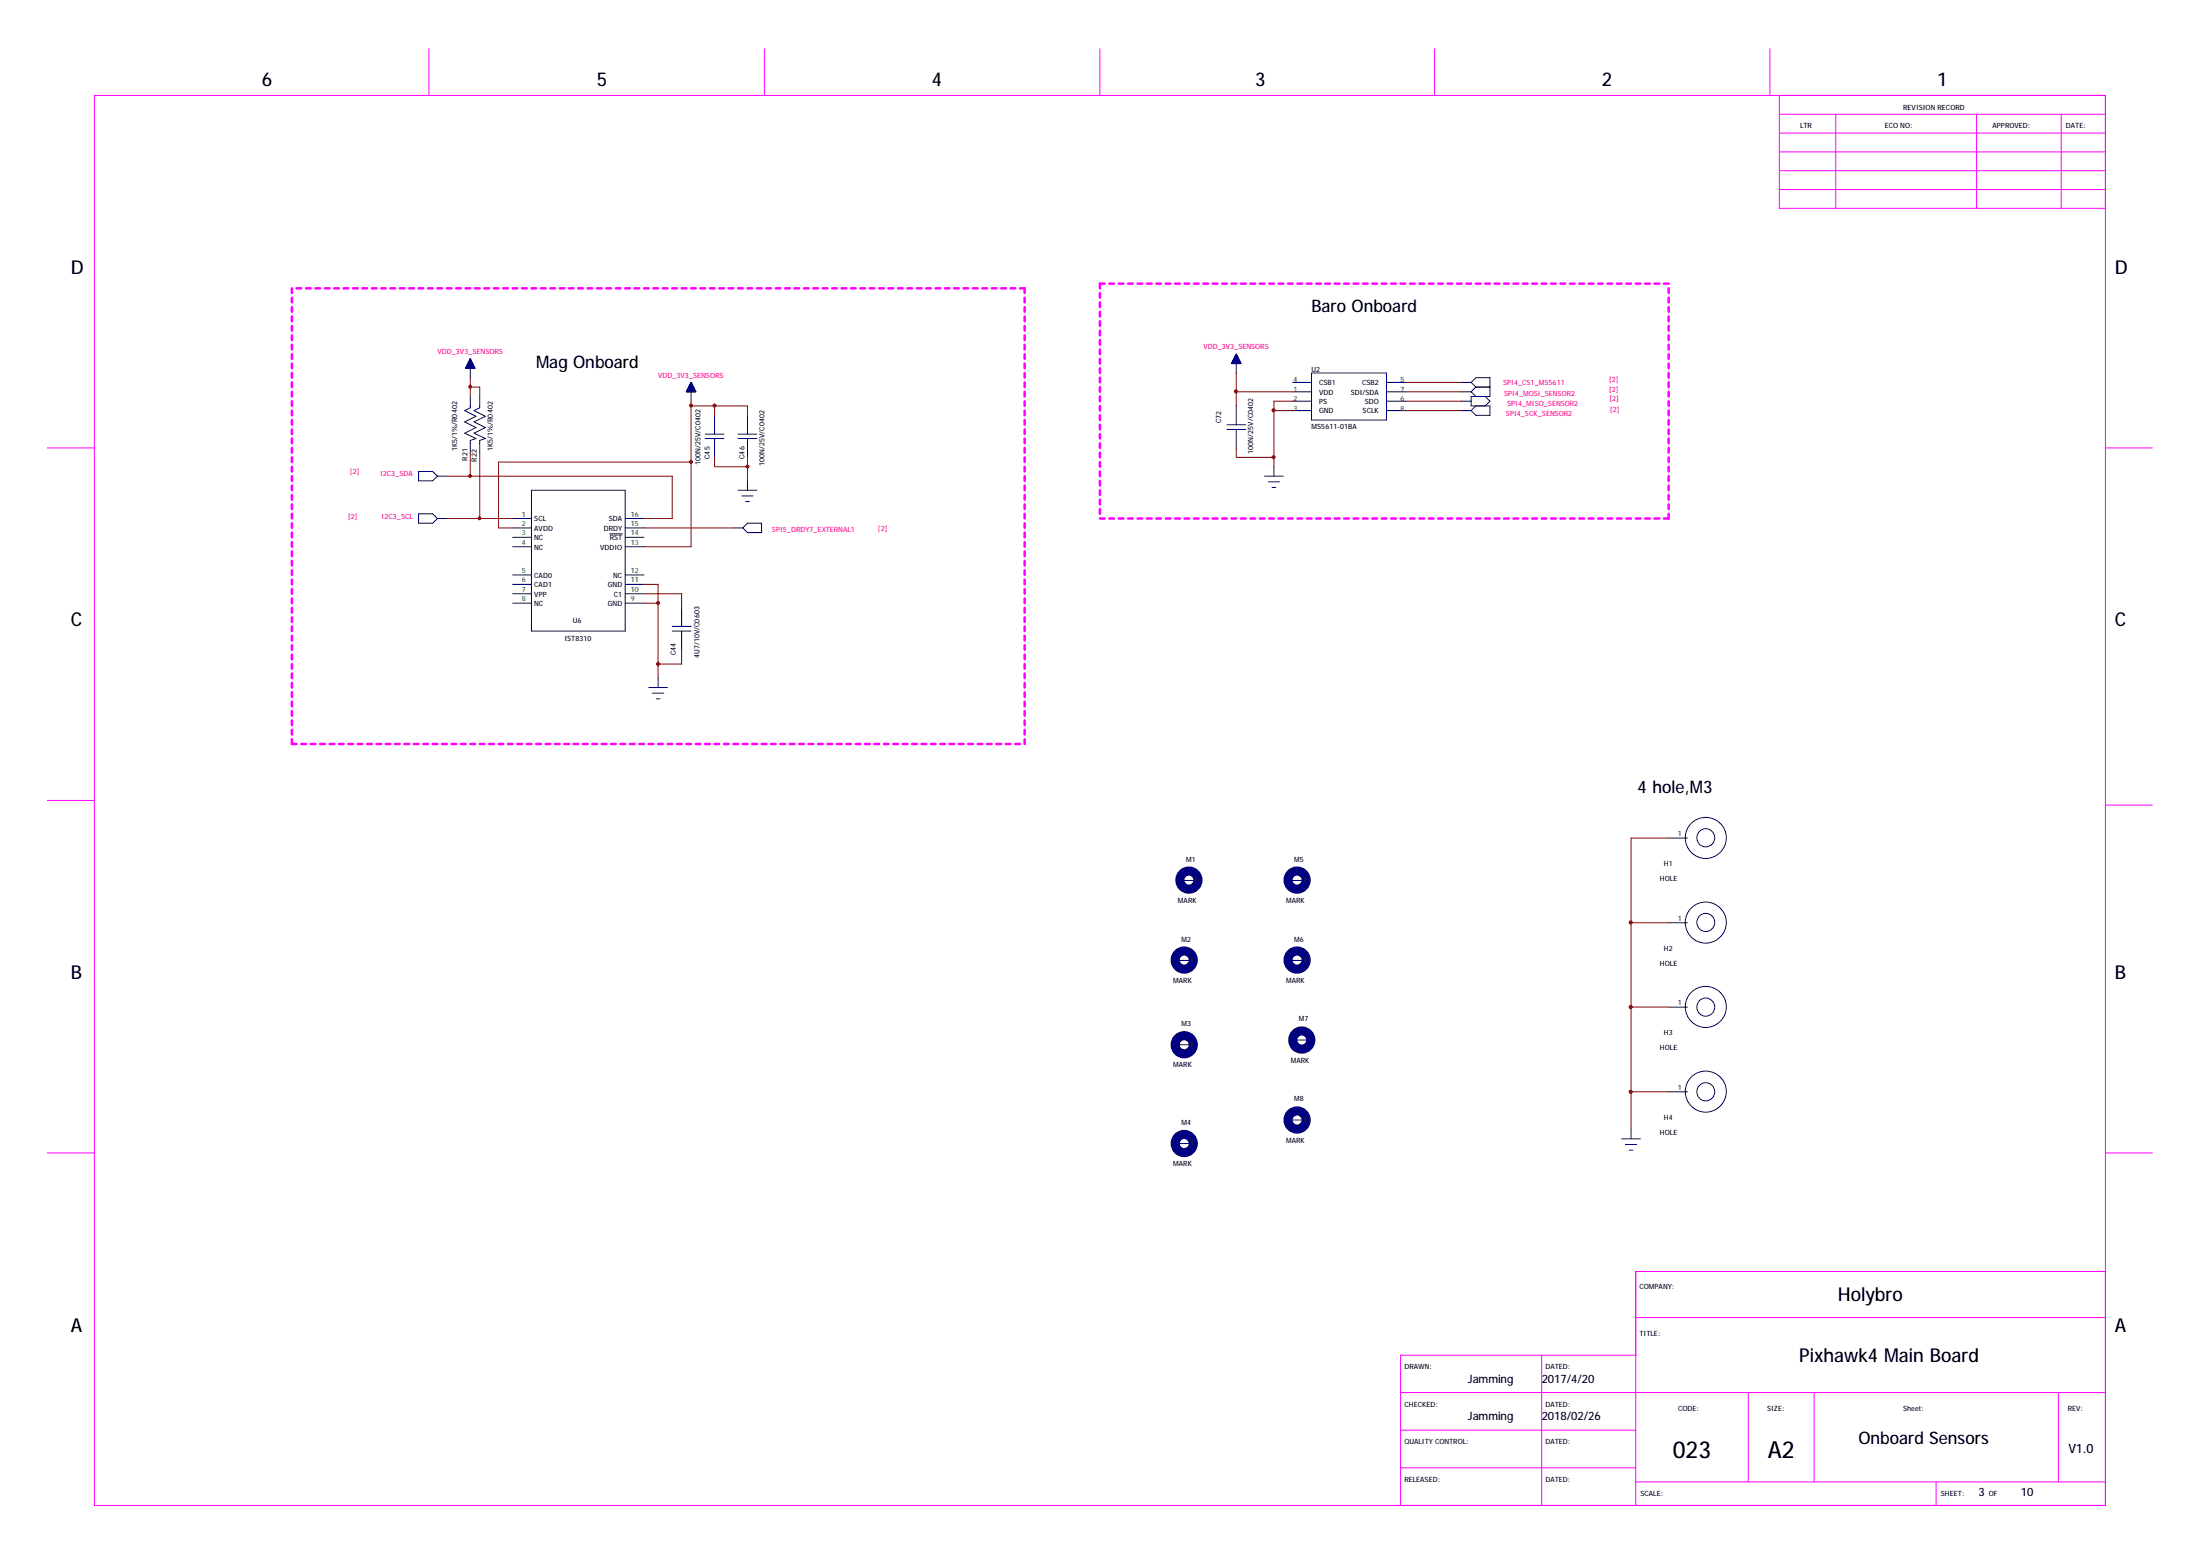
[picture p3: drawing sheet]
<svg xmlns="http://www.w3.org/2000/svg" width="297mm" height="210mm" viewBox="0 0 297 210" stroke-linecap="round" stroke-linejoin="round" font-family="sans-serif">
<g fill="none" stroke="#000080" stroke-width=".14">
<path d="M62.9 49.7h1.2M62.9 49.6h1.2M62.9 49.6v.1M62.9 49.5h1.2v.2M62.9 49.5v.2M63 49.5h1M63 49.4h1M63 49.7v-.3h1v.3M63.1 49.3h.8M63.1 49.2h.8v.5M63.1 49.2v.5M63.2 49.2h.6"/>
<path d="M63.2 49.1h.6M63.2 49.1v.6M63.2 49h.6v.7M63.2 49v.7M63.2 49h.6M63.3 48.9h.4M63.3 48.9h.4v.8M63.3 48.8v.9M63.3 48.8h.4M63.4 48.7h.2v1M63.4 48.6v1.1M63.4 48.7h.2"/>
<path d="M63.4 48.6h.2M63.4 48.5v1.2M63.5 48.6h.1M63.5 48.5v1.2M63.5 48.4v1.3M63.5 48.4v2.6M63.5 53.5v1.5l-.8 .4 1.6 .8-1.6 .8 1.6 .7-1.6 .8 1.6 .7-.8 .3v1.6M63.5 48.4l.6 1.3h-1.2zM63.6 48.6v1.1M63.7 48.7h-.4v1M63.7 48.8v.9M63.8 49.1v.6"/>
<path d="M63.9 49.2h-.8v.5M63.9 49.3v.4M64.1 49.6v.1M64.8 53.5v1.5l-.8 .4 1.5 .8-1.5 .8 1.5 .7-1.5 .8 1.5 .7-.7 .3v1.6M92.7 52.9v-.1h1.2v.1M92.8 52.8h1.1M92.8 52.7h1.1v.2M92.8 52.7v.2M92.8 52.7h1.1M92.8 52.6h1v.3M92.8 52.6v.3M92.8 52.5h1"/>
<path d="M92.9 52.9v-.4h.9v.4M92.9 52.5h.9M92.9 52.4h.8v.5M93 52.9v-.6h.7v.6M93 52.3h.6M93 52.2h.6v.7M93 52.2v.7M93 52.2h.6M93 52.1h.6v.8M93 52v.9M93.1 52h.5M93.1 52h.4v.9"/>
<path d="M93.2 51.9h.3v1M93.2 51.8h.2v1.1M93.2 51.7v1.2M93.3 51.7h.1M93.3 51.7h.1v1.2M93.3 51.7v1.2M93.3 51.6l-.6 1.3h1.2M93.3 51.6v2.6M93.3 51.6l.6 1.3M93.4 51.9h-.2v1M93.5 52h-.4v.9M93.7 52.4h-.8v.5"/>
<path d="M95.2 59.2h2.5M95.2 58.6h2.5M96.5 56.1v2.5M96.5 59.2v2.5M99.7 59.2h2.5M99.7 58.6h2.5M100.9 56.1v2.5M100.9 59.2v2.5M165.7 58h2.5M165.7 57.3h2.5M166.3 49.1v-.1h1.2v.1M166.3 49h1.2"/>
<path d="M166.4 48.9h1.1v.2M166.4 48.8h1v.3M166.4 48.7h1M166.4 48.8v.3M166.5 49.1v-.4h.9v.4M166.5 48.7h.8M166.5 48.6h.8v.5M166.5 48.6v.5M166.5 48.6h.8M166.5 49.1v-.6h.8v.6M166.6 48.4h.7M166.6 48.4h.6v.7"/>
<path d="M166.7 48.3h.5v.8M166.7 48.2h.4v.9M166.7 48.1v1M166.8 48.1h.3M166.8 48.1h.2v1M166.8 48.1v1M166.8 48.1h.2M166.8 48h.2v1.1M166.8 47.9v1.2M166.8 47.9h.2M166.9 47.9h.1v1.2M166.9 47.8v2.5"/>
<path d="M166.9 54.8v2.5M166.9 58v2.5M166.9 47.8l.7 1.3h-1.3M166.9 47.8l-.6 1.3M166.9 47.9v1.2M167.1 48.2h-.4v.9M167.2 48.4h-.6v.7M167.4 48.9h-1v.2M174.5 51.6h2.6M174.5 55.4h2.6M174.5 54.2h2.6M174.5 52.9h2.6"/>
<path d="M177.1 50.3h10.1v6.4h-10.1zM187.2 51.6h2.5M187.2 55.4h2.5M187.2 54.2h2.5M187.2 52.9h2.5M197.4 51.6h1.2M197.4 55.4h1.2M197.4 54.2h1.2M197.4 52.9h1.2M198.6 51.6l.7 .7M198.6 51.6l.7-.6h1.9v2.5h-2.6v1.3h2.6v1.3h-1.9l-.7-.7M198.6 52.9l.7 .6"/>
<path d="M199.3 52.3h1.9M199.3 52.3l-.7 .6M199.3 54.8l-.7 .6M200.5 53.5l.7 .7-.7 .6M56.5 69.4h1.9l.7 .6-.7 .6h-1.9zM56.5 63.6h1.9l.7 .7-.7 .6h-1.9zM59.1 70h1.2M59.1 64.3h1.2M69.2 70h2.6M69.2 71.3h2.6M69.2 72.5h2.6M69.2 73.8h2.6"/>
<path d="M69.2 77.6h2.6M69.2 78.9h2.6M71.8 66.2h12.6v19h-12.6zM84.4 70h2.6M84.4 71.3h2.6M84.4 72.5h2.6M84.4 73.8h2.6M84.4 77.6h2.6M84.4 78.9h2.6M99 71.3h1.3M99.7 66.2h2.5M100.2 66.9h1.5"/>
<path d="M100.7 67.7h.5M100.9 64.9v1.3M100.9 70.6h1.9v1.3h-1.9l-.6-.6zM170.7 64.3h2.6M171.2 65h1.6M171.7 65.8h.6M172 63v1.3M69.2 80.2h2.6M69.2 81.4h2.6M84.4 80.2h2.6M84.4 81.4h2.6M87.6 92.8h2.5"/>
<path d="M88.1 93.6h1.5M88.6 94.3h.5M88.9 91.5v1.3M90.8 85.2h2.5M90.8 84.6h2.5M92 82.1v2.5M92 85.2v2.5M159.3 118.8h2.5M173.9 118.8h2.5M225.3 113.1h2.5M158.7 129.6h2.5M173.9 129.6h2.5"/>
<path d="M225.3 124.6h2.5M225.3 135.9h2.5M158.7 141h2.5M158.7 154.4h2.5M173.9 151.2h2.5M174.5 140.4h2.6M218.9 153.7h2.6M219.5 154.5h1.5M220 155.3h.5M220.2 152.5v1.2M225.3 147.4h2.5"/>
<circle cx="230.3" cy="113.1" r="1.22"/>
<circle cx="230.3" cy="113.1" r="2.77"/>
<circle cx="230.3" cy="124.5" r="1.22"/>
<circle cx="230.3" cy="135.9" r="1.22"/>
<circle cx="230.3" cy="124.5" r="2.77"/>
<circle cx="230.3" cy="135.9" r="2.77"/>
<circle cx="230.3" cy="147.4" r="1.22"/>
<circle cx="230.3" cy="147.3" r="2.77"/>
</g>
<g fill="none" stroke="#000080" stroke-width="1.2">
<circle cx="160.5" cy="118.8" r="1.23"/>
<circle cx="175.1" cy="118.8" r="1.23"/>
<circle cx="159.9" cy="129.6" r="1.23"/>
<circle cx="175.1" cy="129.6" r="1.23"/>
<circle cx="159.9" cy="141" r="1.23"/>
<circle cx="159.9" cy="154.4" r="1.23"/>
<circle cx="175.1" cy="151.2" r="1.23"/>
<circle cx="175.8" cy="140.4" r="1.23"/>
</g>
<g fill="none" stroke="#800000" stroke-width=".14">
<path d="M63.5 51v2.5M63.5 52.3h1.3v1.2M93.3 54.2v19.6h-6.3M93.3 54.8h7.6v1.3M96.5 54.8v1.3M166.9 52.9h7.6M166.9 50.3v4.5M172 55.4h2.5M174.5 54.2h-2.5v8.8M189.7 54.2h7.7M189.7 55.4h7.7M189.7 52.9h7.7"/>
<path d="M189.7 51.6h7.7M60.3 70h8.9M60.3 64.3h30.5v5.7h-3.8M63.5 61.1v3.2M64.8 61.1v8.9M87 78.9h1.9v12.6M87 71.3h12M93.3 62.4h-26v8.9h1.9M96.5 61.7v1.3h4.4M100.9 61.7v3.2M166.9 60.5v1.2h5.1M87 81.4h1.9"/>
<path d="M87 80.2h5v1.9M92 87.7v1.9h-3.1M225.3 113.1h-5.1v39.4M220.2 135.9h5.1M220.2 124.6h5.1M220.2 147.4h5.1"/>
</g>
<g fill="#800000" stroke="#800000" stroke-width=".14">
<path d="M220 135.8h.3l.1 .1-.1 .2-.1 .1-.2-.1z" fill-rule="evenodd"/>
<path d="M220 124.4h.3l.1 .1-.1 .2h-.1h-.2z" fill-rule="evenodd"/>
<path d="M220 147.2h.3l.1 .2-.1 .1-.1 .1-.2-.1z" fill-rule="evenodd"/>
<path d="M63.3 64.1h.3v.3h-.1h-.2z" fill-rule="evenodd"/>
<path d="M64.6 69.8h.3v.3l-.2 .1-.1-.1z" fill-rule="evenodd"/>
<path d="M63.3 52.1h.3v.2l-.1 .1-.2-.1z" fill-rule="evenodd"/>
<path d="M88.7 81.3h.3l.1 .1-.1 .1-.1 .1-.2-.1z" fill-rule="evenodd"/>
<path d="M88.7 89.5h.3l.1 .1-.1 .2h-.1h-.2z" fill-rule="evenodd"/>
<path d="M93.1 62.2h.3l.1 .1-.1 .2h-.1h-.2z" fill-rule="evenodd"/>
<path d="M96.3 54.6h.3l.1 .2-.1 .1-.1 .1-.2-.1z" fill-rule="evenodd"/>
<path d="M100.8 62.8h.3v.2v.1l-.2 .1-.1-.1z" fill-rule="evenodd"/>
<path d="M171.8 55.2h.3l.1 .2-.1 .1-.1 .1-.2-.1z" fill-rule="evenodd"/>
<path d="M166.7 52.7h.3l.1 .1-.1 .2-.1 .1-.2-.1z" fill-rule="evenodd"/>
<path d="M171.8 61.6h.3l.1 .1-.1 .1-.1 .1-.2-.1z" fill-rule="evenodd"/>
<path d="M93.1 54.6h.3l.1 .2-.1 .1-.1 .1-.2-.1z" fill-rule="evenodd"/>
</g>
<g fill="none" stroke="#f0f" stroke-width=".14">
<path d="M12.7 12.9h271.6v190.3h-271.6zM57.9 6.6v6.3M103.2 6.6v6.3M148.5 6.6v6.3M193.7 6.6v6.3M239 6.6v6.3M240.2 12.9v15.2h44.1M240.2 15.4h44.1M240.2 18h44.1M247.9 15.4v12.7M266.9 15.4v12.7M278.3 15.4v12.7"/>
<path d="M240.2 20.5h44.1M240.2 23h44.1M240.2 25.6h44.1M6.4 60.5h6.3M284.3 60.5h6.3M6.4 108h6.3M284.3 108.7h6.3M6.4 155.6h6.3M284.3 155.6h6.3M220.9 177.9h63.4M284.3 171.6h-63.4v31.6M189.1 188h95.2"/>
<path d="M189.1 193.1h31.8M189.1 198.1h31.8M208.2 182.9v20.3M220.9 182.9h-31.8v20.3M236.1 188v12M244.9 188v12M277.9 188v12M220.9 200h63.4M261.4 200v3.2"/>
</g>
<g fill="none" stroke="#f0f" stroke-width=".34">
<path d="M39.4 38.9v.7M40 38.9h.7M41.3 38.9h.7M42.6 38.9h.6M43.9 38.9h.6M45.1 38.9h.7M46.4 38.9h.6M47.7 38.9h.6M48.9 38.9h.7M50.2 38.9h.6M51.5 38.9h.6M52.7 38.9h.6"/>
<path d="M54 38.9h.6M55.2 38.9h.7M56.5 38.9h.6M57.8 38.9h.6M59.1 38.9h.6M60.3 38.9h.7M61.6 38.9h.6M62.9 38.9h.6M64.1 38.9h.7M65.4 38.9h.6M66.7 38.9h.6M67.9 38.9h.7"/>
<path d="M69.2 38.9h.6M70.5 38.9h.6M71.8 38.9h.6M73 38.9h.7M74.3 38.9h.6M75.6 38.9h.6M76.8 38.9h.6M78.1 38.9h.6M79.3 38.9h.7M80.6 38.9h.6M81.9 38.9h.6M83.1 38.9h.7"/>
<path d="M84.4 38.9h.6M85.7 38.9h.6M87 38.9h.6M88.2 38.9h.7M89.5 38.9h.6M90.8 38.9h.6M92 38.9h.7M93.3 38.9h.6M94.6 38.9h.6M95.8 38.9h.7M97.1 38.9h.6M98.4 38.9h.6"/>
<path d="M99.7 38.9h.6M100.9 38.9h.7M102.2 38.9h.6M103.5 38.9h.6M104.7 38.9h.7M106 38.9h.6M107.3 38.9h.6M108.5 38.9h.7M109.8 38.9h.6M111.1 38.9h.6M112.4 38.9h.6M113.6 38.9h.7"/>
<path d="M114.9 38.9h.6M116.2 38.9h.6M117.4 38.9h.7M118.7 38.9h.6M120 38.9h.6M121.2 38.9h.7M122.5 38.9h.6M123.8 38.9h.6M125.1 38.9h.6M126.3 38.9h.7M127.6 38.9h.6M128.8 38.9h.7"/>
<path d="M130.1 38.9h.6M131.4 38.9h.6M132.6 38.9h.7M133.9 38.9h.6M135.2 38.9h.6M136.4 38.9h.7M137.7 38.9h.6v.7M148.5 39.6v.6M149.1 38.3h-.6v.6M149.8 38.3h.6M151 38.3h.7M152.3 38.3h.7"/>
<path d="M153.6 38.3h.6M154.9 38.3h.6M156.1 38.3h.7M157.4 38.3h.6M158.7 38.3h.6M159.9 38.3h.7M161.2 38.3h.6M162.5 38.3h.6M163.7 38.3h.7M165 38.3h.7M166.3 38.3h.6M167.6 38.3h.6"/>
<path d="M168.8 38.3h.7M170.1 38.3h.6M171.4 38.3h.6M172.6 38.3h.7M173.9 38.3h.6M175.2 38.3h.6M176.4 38.3h.7M177.7 38.3h.7M178.9 38.3h.7M180.2 38.3h.6M181.5 38.3h.6M182.8 38.3h.6"/>
<path d="M184 38.3h.7M185.3 38.3h.6M186.6 38.3h.6M187.8 38.3h.7M189.1 38.3h.6M190.4 38.3h.6M191.6 38.3h.7M192.9 38.3h.6M194.2 38.3h.6M195.5 38.3h.6M196.7 38.3h.7M198 38.3h.6"/>
<path d="M199.3 38.3h.6M200.5 38.3h.7M201.8 38.3h.6M203.1 38.3h.6M204.3 38.3h.7M205.6 38.3h.6M206.9 38.3h.6M208.2 38.3h.6M209.4 38.3h.7M210.7 38.3h.6M212 38.3h.6M213.2 38.3h.7"/>
<path d="M214.5 38.3h.6M215.8 38.3h.6M217 38.3h.7M218.3 38.3h.6M219.6 38.3h.6M220.9 38.3h.6M222.1 38.3h.7M223.4 38.3h.6M224.7 38.3h.6M225.3 38.9v.7M39.4 40.2v.6M39.4 41.5v.6"/>
<path d="M39.4 42.7v.7M39.4 44v.6M39.4 45.3v.6M39.4 46.5v.7M39.4 47.8v.6M39.4 49.1v.6M39.4 50.3v.7M39.4 51.6v.7M39.4 52.9v.6M39.4 54.2v.6M39.4 55.4v.7M39.4 56.7v.6"/>
<path d="M39.4 58v.6M39.4 59.2v.6M138.3 40.2v.6M138.3 41.5v.6M138.3 42.7v.7M138.3 44v.6M138.3 45.3v.6M138.3 46.5v.7M138.3 47.8v.6M138.3 49.1v.6M138.3 50.3v.7M138.3 51.6v.7"/>
<path d="M138.3 52.9v.6M138.3 54.2v.6M138.3 55.4v.7M138.3 56.7v.6M138.3 58v.6M138.3 59.2v.6M148.5 40.8v.7M148.5 42.1v.6M148.5 43.4v.6M148.5 44.6v.7M148.5 45.9v.6M148.5 47.2v.6"/>
<path d="M148.5 48.4v.7M148.5 49.7v.6M148.5 51v.6M148.5 52.3v.6M148.5 53.5v.7M148.5 54.8v.6M148.5 56.1v.6M148.5 57.3v.7M148.5 58.6v.6M148.5 59.8v.7M225.3 40.2v.6M225.3 41.5v.6"/>
<path d="M225.3 42.7v.7M225.3 44v.6M225.3 45.3v.6M225.3 46.5v.7M225.3 47.8v.6M225.3 49.1v.6M225.3 50.3v.7M225.3 51.6v.7M225.3 52.9v.6M225.3 54.2v.6M225.3 55.4v.7M225.3 56.7v.6"/>
<path d="M225.3 58v.6M225.3 59.2v.6M39.4 60.5v.6M39.4 61.7v.7M39.4 63v.6M39.4 64.3v.6M39.4 65.5v.7M39.4 66.8v.7M39.4 68.1v.6M39.4 69.4v.6M39.4 70.6v.7M39.4 71.9v.6"/>
<path d="M39.4 73.2v.6M39.4 74.4v.7M39.4 75.7v.6M39.4 77v.6M39.4 78.2v.7M39.4 79.5v.7M138.3 60.5v.6M138.3 61.7v.7M138.3 63v.6M138.3 64.3v.6M138.3 65.5v.7M138.3 66.8v.7"/>
<path d="M138.3 68.1v.6M138.3 69.4v.6M138.3 70.6v.7M138.3 71.9v.6M138.3 73.2v.6M138.3 74.4v.7M138.3 75.7v.6M138.3 77v.6M138.3 78.2v.7M138.3 79.5v.7M148.5 61.1v.6M148.5 62.4v.6"/>
<path d="M148.5 63.6v.7M148.5 64.9v.6M148.5 66.2v.6M148.5 67.5v.6M148.5 68.7v.7M148.5 70h.6M149.8 70h.6M151 70h.7M152.3 70h.7M153.6 70h.6M154.9 70h.6M156.1 70h.7"/>
<path d="M157.4 70h.6M158.7 70h.6M159.9 70h.7M161.2 70h.6M162.5 70h.6M163.7 70h.7M165 70h.7M166.3 70h.6M167.6 70h.6M168.8 70h.7M170.1 70h.6M171.4 70h.6"/>
<path d="M172.6 70h.7M173.9 70h.6M175.2 70h.6M176.4 70h.7M177.7 70h.7M178.9 70h.7M180.2 70h.6M181.5 70h.6M182.8 70h.6M184 70h.7M185.3 70h.6M186.6 70h.6"/>
<path d="M187.8 70h.7M189.1 70h.6M190.4 70h.6M191.6 70h.7M192.9 70h.6M194.2 70h.6M195.5 70h.6M196.7 70h.7M198 70h.6M199.3 70h.6M200.5 70h.7M201.8 70h.6"/>
<path d="M203.1 70h.6M204.3 70h.7M205.6 70h.6M206.9 70h.6M208.2 70h.6M209.4 70h.7M210.7 70h.6M212 70h.6M213.2 70h.7M214.5 70h.6M215.8 70h.6M217 70h.7"/>
<path d="M218.3 70h.6M219.6 70h.6M220.9 70h.6M222.1 70h.7M223.4 70h.6M225.3 69.4v.6h-.6M225.3 60.5v.6M225.3 61.7v.7M225.3 63v.6M225.3 64.3v.6M225.3 65.5v.7M225.3 66.8v.7"/>
<path d="M225.3 68.1v.6M39.4 80.8v.6M39.4 82.1v.6M39.4 83.3v.7M39.4 84.6v.6M39.4 85.8v.7M39.4 87.1v.6M39.4 88.4v.6M39.4 89.6v.7M39.4 90.9v.6M39.4 92.2v.6M39.4 93.4v.7"/>
<path d="M39.4 94.7v.6M39.4 96v.6M39.4 97.3v.6M39.4 98.5v.7M39.4 99.8v.6h.6M138.3 80.8v.6M138.3 82.1v.6M138.3 83.3v.7M138.3 84.6v.6M138.3 85.8v.7M138.3 87.1v.6M138.3 88.4v.6"/>
<path d="M138.3 89.6v.7M138.3 90.9v.6M138.3 92.2v.6M138.3 93.4v.7M138.3 94.7v.6M138.3 96v.6M138.3 97.3v.6M138.3 98.5v.7M138.3 99.8v.6M40.7 100.4h.6M42 100.4h.6M43.2 100.4h.7"/>
<path d="M44.5 100.4h.6M45.8 100.4h.6M47 100.4h.7M48.3 100.4h.6M49.6 100.4h.6M50.8 100.4h.7M52.1 100.4h.6M53.3 100.4h.7M54.6 100.4h.6M55.9 100.4h.6M57.1 100.4h.7M58.4 100.4h.7"/>
<path d="M59.7 100.4h.6M61 100.4h.6M62.2 100.4h.7M63.5 100.4h.6M64.8 100.4h.6M66 100.4h.7M67.3 100.4h.6M68.6 100.4h.6M69.8 100.4h.7M71.1 100.4h.7M72.4 100.4h.6M73.7 100.4h.6"/>
<path d="M74.9 100.4h.7M76.2 100.4h.6M77.4 100.4h.7M78.7 100.4h.6M80 100.4h.6M81.2 100.4h.7M82.5 100.4h.6M83.8 100.4h.6M85 100.4h.7M86.3 100.4h.7M87.6 100.4h.6M88.9 100.4h.6"/>
<path d="M90.1 100.4h.7M91.4 100.4h.6M92.7 100.4h.6M93.9 100.4h.7M95.2 100.4h.6M96.5 100.4h.6M97.7 100.4h.7M99 100.4h.7M100.3 100.4h.6M101.6 100.4h.6M102.8 100.4h.7M104.1 100.4h.6"/>
<path d="M105.4 100.4h.6M106.6 100.4h.7M107.9 100.4h.6M109.2 100.4h.6M110.4 100.4h.7M111.7 100.4h.7M113 100.4h.6M114.3 100.4h.6M115.5 100.4h.7M116.8 100.4h.6M118.1 100.4h.6M119.3 100.4h.7"/>
<path d="M120.6 100.4h.6M121.9 100.4h.6M123.1 100.4h.7M124.4 100.4h.7M125.7 100.4h.6M127 100.4h.6M128.2 100.4h.6M129.5 100.4h.6M130.7 100.4h.7M132 100.4h.6M133.3 100.4h.6M134.5 100.4h.7"/>
<path d="M135.8 100.4h.6M137.1 100.4h.6"/>
</g>
<path d="M82.3 72.1h1.7" fill="none" stroke="#000" stroke-width=".14"/>
<g font-size="3.2">
<text x="225.8" y="196.8">023</text>
<text x="238.7" y="196.8">A2</text>
</g>
<g font-size="2.6">
<text x="35.3" y="11.6">6</text>
<text x="80.6" y="11.6">5</text>
<text x="125.8" y="11.6">4</text>
<text x="169.5" y="11.6">3</text>
<text x="216.3" y="11.6">2</text>
<text x="261.5" y="11.6">1</text>
<text x="9.6" y="37">D</text>
<text x="285.5" y="37">D</text>
<text x="9.6" y="84.6">C</text>
<text x="285.5" y="84.6">C</text>
<text x="9.6" y="132.2">B</text>
<text x="285.5" y="132.2">B</text>
<text x="9.6" y="179.8">A</text>
<text x="248.2" y="175.7">Holybro</text>
<text x="285.5" y="179.8">A</text>
<text x="242.9" y="183.9">Pixhawk4 Main Board</text>
</g>
<g font-size="2.3">
<text x="177.1" y="42.1">Baro Onboard</text>
<text x="72.4" y="49.7">Mag Onboard</text>
<text x="221.1" y="107">4 hole,M3</text>
<text x="250.9" y="195">Onboard Sensors</text>
</g>
<text font-size="1.7" x="279.3" y="196.1">V1.0</text>
<g font-size="1.6">
<text x="198.2" y="186.7">Jamming</text>
<text x="198.2" y="191.7">Jamming</text>
<text x="208.2" y="186.7">2017/4/20</text>
<text x="208.2" y="191.7">2018/02/26</text>
<text x="267.1" y="201.9">3</text>
<text x="272.8" y="201.9">10</text>
</g>
<g font-size="1">
<text x="243" y="17.3">LTR</text>
<text x="254.5" y="17.3">ECO NO:</text>
<text x="257" y="14.8">REVISION RECORD</text>
<text x="269" y="17.3">APPROVED:</text>
<text x="278.9" y="17.3">DATE:</text>
<text x="177.1" y="50.3">U2</text>
<text x="178.1" y="52">CSB1</text>
<text x="178.1" y="53.3">VDD</text>
<text x="182.4" y="53.3">SDI/SDA</text>
<text x="183.9" y="52">CSB2</text>
<text x="164.9" y="57.2" transform="rotate(-90 164.9 57.2)">C72</text>
<text x="177.1" y="58">MS5611-01BA</text>
<text x="178.1" y="55.8">GND</text>
<text x="178.1" y="54.5">PS</text>
<text x="184" y="55.8">SCLK</text>
<text x="184.3" y="54.5">SDO</text>
<text x="61.7" y="60.9" transform="rotate(-90 61.7 60.9)">1K5/1%/R0402</text>
<text x="63.1" y="62.2" transform="rotate(-90 63.1 62.2)">R21</text>
<text x="64.4" y="62.3" transform="rotate(-90 64.4 62.3)">R22</text>
<text x="66.5" y="60.9" transform="rotate(-90 66.5 60.9)">1K5/1%/R0402</text>
<text x="94.6" y="62.8" transform="rotate(-90 94.6 62.8)">100N/25V/C0402</text>
<text x="95.8" y="61.9" transform="rotate(-90 95.8 61.9)">C45</text>
<text x="100.5" y="61.9" transform="rotate(-90 100.5 61.9)">C46</text>
<text x="103.2" y="62.9" transform="rotate(-90 103.2 62.9)">100N/25V/C0402</text>
<text x="169.2" y="61.3" transform="rotate(-90 169.2 61.3)">100N/25V/C0402</text>
<text x="72.1" y="70.4">SCL</text>
<text x="72.1" y="71.6">AVDD</text>
<text x="81.5" y="71.6">DRDY</text>
<text x="82.2" y="70.4">SDA</text>
<text x="72.1" y="72.9">NC</text>
<text x="72.1" y="74.2">NC</text>
<text x="72.1" y="78">CAD0</text>
<text x="81" y="74.2">VDDIO</text>
<text x="82.3" y="72.9">RST</text>
<text x="82.8" y="78">NC</text>
<text x="72.1" y="79.3">CAD1</text>
<text x="72.1" y="80.5">VPP</text>
<text x="72.1" y="81.8">NC</text>
<text x="82.1" y="81.8">GND</text>
<text x="82.1" y="79.3">GND</text>
<text x="82.9" y="80.5">C1</text>
<text x="76.2" y="86.6">IST8310</text>
<text x="77.3" y="84.1">U6</text>
<text x="91.3" y="88.4" transform="rotate(-90 91.3 88.4)">C44</text>
<text x="94.4" y="88.8" transform="rotate(-90 94.4 88.8)">4U7/10V/C0603</text>
<text x="160.1" y="116.3">M1</text>
<text x="174.8" y="116.3">M5</text>
<text x="224.1" y="119">HOLE</text>
<text x="224.7" y="116.9">H1</text>
<text x="159" y="121.9">MARK</text>
<text x="173.7" y="121.9">MARK</text>
<text x="159.5" y="127.1">M2</text>
<text x="174.8" y="127.1">M6</text>
<text x="224.1" y="130.4">HOLE</text>
<text x="224.7" y="128.4">H2</text>
<text x="158.4" y="132.7">MARK</text>
<text x="173.7" y="132.7">MARK</text>
<text x="175.4" y="137.9">M7</text>
<text x="159.5" y="138.5">M3</text>
<text x="174.3" y="143.4">MARK</text>
<text x="224.1" y="141.8">HOLE</text>
<text x="224.7" y="139.8">H3</text>
<text x="158.4" y="144.1">MARK</text>
<text x="174.8" y="148.6">M8</text>
<text x="159.5" y="151.8">M4</text>
<text x="173.7" y="154.2">MARK</text>
<text x="224.1" y="153.2">HOLE</text>
<text x="224.7" y="151.2">H4</text>
<text x="158.4" y="157.4">MARK</text>
<text x="221.4" y="174">COMPANY:</text>
<text x="189.6" y="184.8">DRAWN:</text>
<text x="208.7" y="184.8">DATED:</text>
<text x="221.4" y="180.4">TITLE:</text>
<text x="189.6" y="189.9">CHECKED:</text>
<text x="208.7" y="189.9">DATED:</text>
<text x="226.6" y="190.5">CODE:</text>
<text x="238.6" y="190.5">SIZE:</text>
<text x="257" y="190.5">Sheet:</text>
<text x="279.2" y="190.5">REV:</text>
<text x="189.6" y="195">QUALITY CONTROL:</text>
<text x="208.7" y="195">DATED:</text>
<text x="189.6" y="200">RELEASED:</text>
<text x="208.7" y="200">DATED:</text>
<text x="221.5" y="201.9">SCALE:</text>
<text x="262" y="201.9">SHEET:</text>
<text x="268.5" y="201.9">OF</text>
</g>
<g font-size="1" fill="#ff0080">
<text x="59.1" y="47.8">VDD_3V3_SENSORS</text>
<text x="162.5" y="47.2">VDD_3V3_SENSORS</text>
<text x="88.9" y="51">VDD_3V3_SENSORS</text>
<text x="202.9" y="52">SPI4_CS1_MS5611</text>
<text x="203.1" y="53.4">SPI4_MOSI_SENSOR2</text>
<text x="217.3" y="51.6">[2]</text>
<text x="217.3" y="52.9">[2]</text>
<text x="203.3" y="56.2">SPI4_SCK_SENSOR2</text>
<text x="203.5" y="54.8">SPI4_MISO_SENSOR2</text>
<text x="217.3" y="54.2">[2]</text>
<text x="217.4" y="55.6">[2]</text>
<text x="47.2" y="64">[2]</text>
<text x="51.3" y="64.3">I2C3_SDA</text>
<text x="47" y="70">[2]</text>
<text x="51.5" y="70">I2C3_SCL</text>
<text x="104.2" y="71.8">SPI5_DRDY7_EXTERNAL1</text>
<text x="118.5" y="71.6">[2]</text>
</g>
<g font-size="1" fill="#008000">
<text x="174.6" y="52.9">1</text>
<text x="174.6" y="51.6">4</text>
<text x="189.1" y="51.6">5</text>
<text x="189.1" y="52.9">7</text>
<text x="174.6" y="55.4">3</text>
<text x="174.6" y="54.2">2</text>
<text x="189.1" y="55.4">8</text>
<text x="189.1" y="54.2">6</text>
<text x="70.4" y="69.7">1</text>
<text x="70.4" y="71">2</text>
<text x="85.2" y="71">15</text>
<text x="85.2" y="69.7">16</text>
<text x="70.4" y="72.3">3</text>
<text x="70.4" y="73.5">4</text>
<text x="70.4" y="77.4">5</text>
<text x="85.2" y="77.4">12</text>
<text x="85.2" y="73.5">13</text>
<text x="85.2" y="72.3">14</text>
<text x="70.4" y="78.6">6</text>
<text x="70.4" y="79.9">7</text>
<text x="70.4" y="81.2">8</text>
<text x="85.2" y="81.2">9</text>
<text x="85.2" y="79.9">10</text>
<text x="85.2" y="78.6">11</text>
<text x="226.5" y="112.9">1</text>
<text x="161.3" y="119.1">1</text>
<text x="175.9" y="119.1">1</text>
<text x="226.5" y="124.3">1</text>
<text x="160.7" y="129.9">1</text>
<text x="175.9" y="129.9">1</text>
<text x="226.5" y="135.7">1</text>
<text x="160.7" y="141.3">1</text>
<text x="176.5" y="140.6">1</text>
<text x="226.5" y="147.1">1</text>
<text x="160.7" y="154.6">1</text>
<text x="175.9" y="151.4">1</text>
</g>
</svg>
